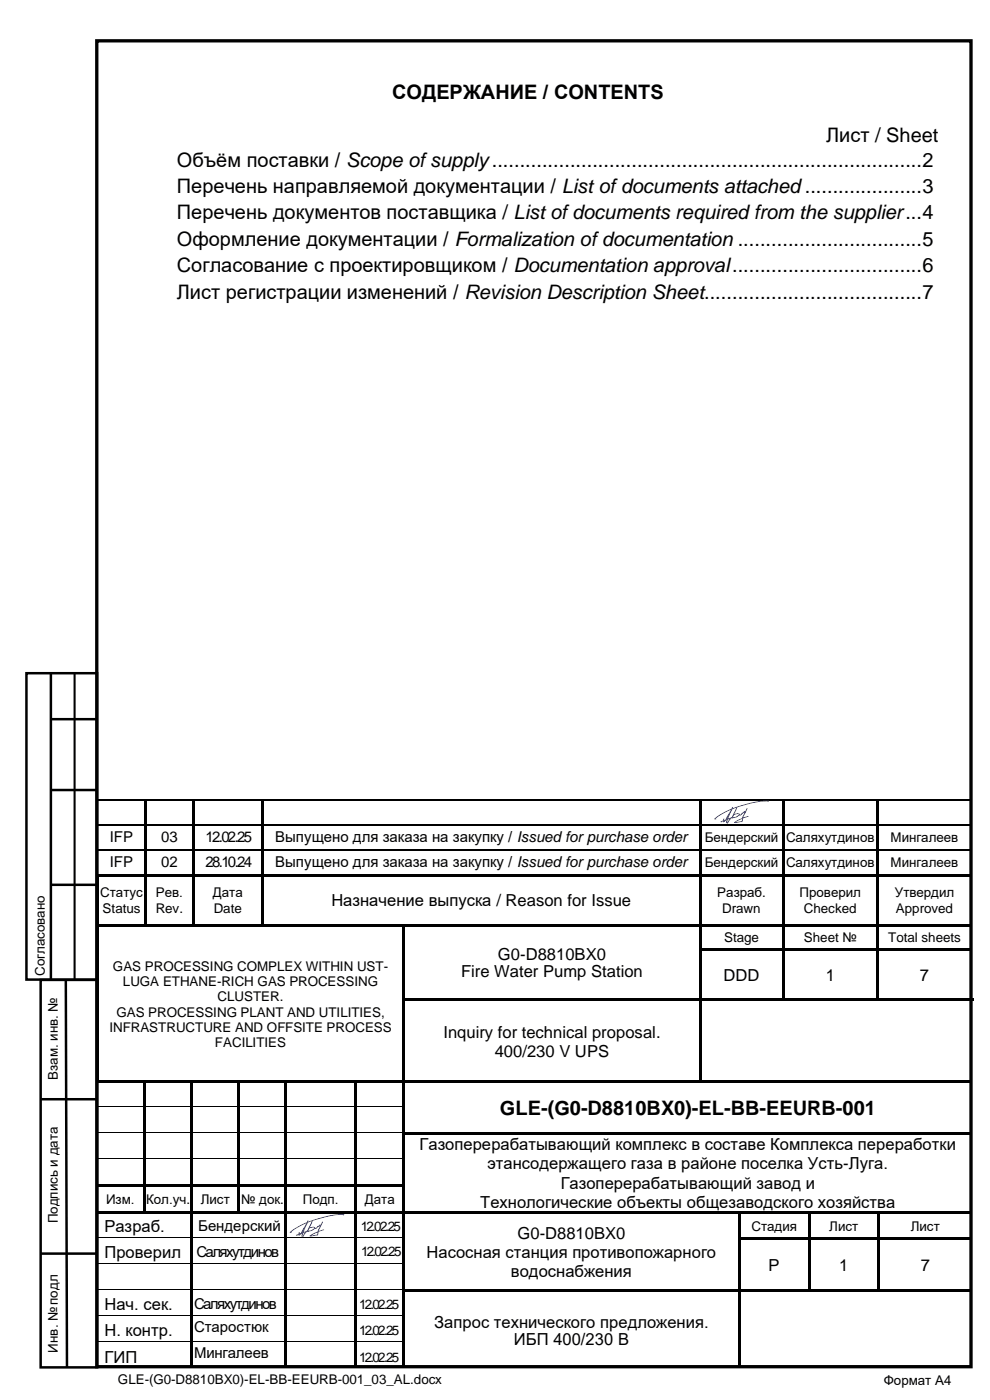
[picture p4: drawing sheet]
<svg xmlns="http://www.w3.org/2000/svg" width="210mm" height="297mm" viewBox="0 0 210 297" stroke-linecap="round" stroke-linejoin="round" font-family="sans-serif">
<path d="M20.5 8.7h185.5v281.2h-185.5z" fill="none" stroke="#000" stroke-width=".71" stroke-linecap="butt"/>
<path d="M5.6 142.8h15v65h-15zM10.7 152.6h10M10.8 142.8v65M10.7 167.6h10M10.8 187.7h10M8.6 207.9h12v82.2h-12zM14 207.8l.2 82.2M8.7 233.2h12M8.6 266h12" fill="none" stroke="#000" stroke-width=".53"/>
<path d="M15.8 142.8v65" fill="none" stroke="#000" stroke-width=".44"/>
<g fill="#000">
<path d="M20.7 229.2h9.7v.5h-9.7z" fill-rule="evenodd"/>
<path d="M30.4 229.7h.5z" fill-rule="evenodd"/>
<path d="M30.4 229.2h.5v.5h-.5z" fill-rule="evenodd"/>
<path d="M30.4 229.7h.5v5h-.5z" fill-rule="evenodd"/>
<path d="M30.4 234.7h.5v.6h-.5z" fill-rule="evenodd"/>
<path d="M30.9 229.2h9.5v.5h-9.5z" fill-rule="evenodd"/>
<path d="M40.4 229.7h.5z" fill-rule="evenodd"/>
<path d="M40.4 229.2h.5v.5h-.5z" fill-rule="evenodd"/>
<path d="M40.4 229.7h.5v5h-.5z" fill-rule="evenodd"/>
<path d="M40.4 234.7h.5v.6h-.5z" fill-rule="evenodd"/>
<path d="M40.9 229.2h9.5v.5h-9.5z" fill-rule="evenodd"/>
<path d="M50.4 229.7h.5z" fill-rule="evenodd"/>
<path d="M50.4 229.2h.5v.5h-.5z" fill-rule="evenodd"/>
<path d="M50.4 229.7h.5v5h-.5z" fill-rule="evenodd"/>
<path d="M50.4 234.7h.5v.6h-.5z" fill-rule="evenodd"/>
<path d="M50.9 229.2h9.5v.5h-9.5z" fill-rule="evenodd"/>
<path d="M60.4 229.7h.5z" fill-rule="evenodd"/>
<path d="M60.4 229.2h.5v.5h-.5z" fill-rule="evenodd"/>
<path d="M60.4 229.7h.5v5h-.5z" fill-rule="evenodd"/>
<path d="M60.4 234.7h.5v.6h-.5z" fill-rule="evenodd"/>
<path d="M60.9 229.2h14.3v.5h-14.3z" fill-rule="evenodd"/>
<path d="M75.2 229.7h.5z" fill-rule="evenodd"/>
<path d="M75.2 229.2h.5v.5h-.5z" fill-rule="evenodd"/>
<path d="M75.2 229.7h.5v5h-.5z" fill-rule="evenodd"/>
<path d="M75.2 234.7h.5v.6h-.5z" fill-rule="evenodd"/>
<path d="M75.7 229.2h9.7v.5h-9.7z" fill-rule="evenodd"/>
<path d="M85.4 229.7h.6z" fill-rule="evenodd"/>
<path d="M85.4 229.2h.6v.5h-.6z" fill-rule="evenodd"/>
<path d="M85.4 229.7h.6v5h-.6z" fill-rule="evenodd"/>
<path d="M85.4 234.7h.6v.6h-.6z" fill-rule="evenodd"/>
<path d="M86 229.2h120v.5h-120z" fill-rule="evenodd"/>
<path d="M20.7 251.3h9.7v.5h-9.7z" fill-rule="evenodd"/>
<path d="M20.7 257h9.7v.5h-9.7z" fill-rule="evenodd"/>
<path d="M30.4 235.3h.5v4.9h-.5z" fill-rule="evenodd"/>
<path d="M30.4 240.2h.5v.6h-.5z" fill-rule="evenodd"/>
<path d="M30.4 240.8h.5v5h-.5z" fill-rule="evenodd"/>
<path d="M30.4 245.8h.5v.5h-.5z" fill-rule="evenodd"/>
<path d="M30.4 246.3h.5v5h-.5z" fill-rule="evenodd"/>
<path d="M30.4 251.3h.5v.5h-.5z" fill-rule="evenodd"/>
<path d="M30.4 251.8h.5v5.2h-.5z" fill-rule="evenodd"/>
<path d="M30.4 257h.5v.5h-.5z" fill-rule="evenodd"/>
<path d="M30.9 251.3h9.5v.5h-9.5z" fill-rule="evenodd"/>
<path d="M30.9 257h9.5v.5h-9.5z" fill-rule="evenodd"/>
<path d="M40.4 235.3h.5v4.9h-.5z" fill-rule="evenodd"/>
<path d="M40.4 240.2h.5v.6h-.5z" fill-rule="evenodd"/>
<path d="M40.4 240.8h.5v5h-.5z" fill-rule="evenodd"/>
<path d="M40.4 245.8h.5v.5h-.5z" fill-rule="evenodd"/>
<path d="M40.4 246.3h.5v5h-.5z" fill-rule="evenodd"/>
<path d="M40.4 251.3h.5v.5h-.5z" fill-rule="evenodd"/>
<path d="M40.4 251.8h.5v5.2h-.5z" fill-rule="evenodd"/>
<path d="M40.4 257h.5v.5h-.5z" fill-rule="evenodd"/>
<path d="M40.9 251.3h9.5v.5h-9.5z" fill-rule="evenodd"/>
<path d="M40.9 257h9.5v.5h-9.5z" fill-rule="evenodd"/>
<path d="M50.4 235.3h.5v4.9h-.5z" fill-rule="evenodd"/>
<path d="M50.4 240.2h.5v.6h-.5z" fill-rule="evenodd"/>
<path d="M50.4 240.8h.5v5h-.5z" fill-rule="evenodd"/>
<path d="M50.4 245.8h.5v.5h-.5z" fill-rule="evenodd"/>
<path d="M50.4 246.3h.5v5h-.5z" fill-rule="evenodd"/>
<path d="M50.4 251.3h.5v.5h-.5z" fill-rule="evenodd"/>
<path d="M50.4 251.8h.5v5.2h-.5z" fill-rule="evenodd"/>
<path d="M50.4 257h.5v.5h-.5z" fill-rule="evenodd"/>
<path d="M50.9 251.3h9.5v.5h-9.5z" fill-rule="evenodd"/>
<path d="M50.9 257h9.5v.5h-9.5z" fill-rule="evenodd"/>
<path d="M60.4 235.3h.5v4.9h-.5z" fill-rule="evenodd"/>
<path d="M60.4 240.2h.5v.6h-.5z" fill-rule="evenodd"/>
<path d="M60.4 240.8h.5v5h-.5z" fill-rule="evenodd"/>
<path d="M60.4 245.8h.5v.5h-.5z" fill-rule="evenodd"/>
<path d="M60.4 246.3h.5v5h-.5z" fill-rule="evenodd"/>
<path d="M60.4 251.3h.5v.5h-.5z" fill-rule="evenodd"/>
<path d="M60.4 251.8h.5v5.2h-.5z" fill-rule="evenodd"/>
<path d="M60.4 257h.5v.5h-.5z" fill-rule="evenodd"/>
<path d="M60.9 251.3h14.3v.5h-14.3z" fill-rule="evenodd"/>
<path d="M60.9 257h14.3v.5h-14.3z" fill-rule="evenodd"/>
<path d="M75.2 235.3h.5v4.9h-.5z" fill-rule="evenodd"/>
<path d="M75.2 240.2h.5v.6h-.5z" fill-rule="evenodd"/>
<path d="M75.2 240.8h.5v5h-.5z" fill-rule="evenodd"/>
<path d="M75.2 245.8h.5v.5h-.5z" fill-rule="evenodd"/>
<path d="M75.2 246.3h.5v5h-.5z" fill-rule="evenodd"/>
<path d="M75.2 251.3h.5v.5h-.5z" fill-rule="evenodd"/>
<path d="M75.2 251.8h.5v5.2h-.5z" fill-rule="evenodd"/>
<path d="M75.2 257h.5v.5h-.5z" fill-rule="evenodd"/>
<path d="M75.7 251.3h9.7v.5h-9.7z" fill-rule="evenodd"/>
<path d="M75.7 257h9.7v.5h-9.7z" fill-rule="evenodd"/>
<path d="M85.4 235.3h.6v4.9h-.6z" fill-rule="evenodd"/>
<path d="M85.4 240.2h.6v.6h-.6z" fill-rule="evenodd"/>
<path d="M85.4 240.8h.6v5h-.6z" fill-rule="evenodd"/>
<path d="M85.4 245.8h.6v.5h-.6z" fill-rule="evenodd"/>
<path d="M85.4 246.3h.6v5h-.6z" fill-rule="evenodd"/>
<path d="M85.4 251.3h.6v.5h-.6z" fill-rule="evenodd"/>
<path d="M85.4 251.8h.6v5.2h-.6z" fill-rule="evenodd"/>
<path d="M85.4 257h.6v.5h-.6z" fill-rule="evenodd"/>
<path d="M86 240.2h120v.5h-120z" fill-rule="evenodd"/>
<path d="M86 257h70.6v.5h-70.6z" fill-rule="evenodd"/>
<path d="M156.6 257.5h.5z" fill-rule="evenodd"/>
<path d="M156.6 257h.5v.5h-.5z" fill-rule="evenodd"/>
<path d="M157.1 257h14.3v.5h-14.3z" fill-rule="evenodd"/>
<path d="M171.4 257.5h.5z" fill-rule="evenodd"/>
<path d="M171.4 257h.5v.5h-.5z" fill-rule="evenodd"/>
<path d="M171.9 257h14.2v.5h-14.2z" fill-rule="evenodd"/>
<path d="M186.1 257.5h.5z" fill-rule="evenodd"/>
<path d="M186.1 257h.5v.5h-.5z" fill-rule="evenodd"/>
<path d="M186.6 257h19.4v.5h-19.4z" fill-rule="evenodd"/>
<path d="M40.4 257.5h.5v5h-.5z" fill-rule="evenodd"/>
<path d="M40.4 262.5h.5v.6h-.5z" fill-rule="evenodd"/>
<path d="M40.4 263.1h.5v4.9h-.5z" fill-rule="evenodd"/>
<path d="M40.4 268h.5v.6h-.5z" fill-rule="evenodd"/>
<path d="M40.4 268.6h.5v4.9h-.5z" fill-rule="evenodd"/>
<path d="M40.4 273.5h.5v.6h-.5z" fill-rule="evenodd"/>
<path d="M40.4 274.1h.5v5h-.5z" fill-rule="evenodd"/>
<path d="M40.4 279.1h.5v.5h-.5z" fill-rule="evenodd"/>
<path d="M60.4 257.5h.5v5h-.5z" fill-rule="evenodd"/>
<path d="M60.4 262.5h.5v.6h-.5z" fill-rule="evenodd"/>
<path d="M60.4 263.1h.5v4.9h-.5z" fill-rule="evenodd"/>
<path d="M60.4 268h.5v.6h-.5z" fill-rule="evenodd"/>
<path d="M60.4 268.6h.5v4.9h-.5z" fill-rule="evenodd"/>
<path d="M60.4 273.5h.5v.6h-.5z" fill-rule="evenodd"/>
<path d="M60.4 274.1h.5v5h-.5z" fill-rule="evenodd"/>
<path d="M60.4 279.1h.5v.5h-.5z" fill-rule="evenodd"/>
<path d="M75.2 257.5h.5v5h-.5z" fill-rule="evenodd"/>
<path d="M75.2 262.5h.5v.6h-.5z" fill-rule="evenodd"/>
<path d="M75.2 263.1h.5v4.9h-.5z" fill-rule="evenodd"/>
<path d="M75.2 268h.5v.6h-.5z" fill-rule="evenodd"/>
<path d="M75.2 268.6h.5v4.9h-.5z" fill-rule="evenodd"/>
<path d="M75.2 273.5h.5v.6h-.5z" fill-rule="evenodd"/>
<path d="M75.2 274.1h.5v5h-.5z" fill-rule="evenodd"/>
<path d="M75.2 279.1h.5v.5h-.5z" fill-rule="evenodd"/>
<path d="M85.4 257.5h.6v5h-.6z" fill-rule="evenodd"/>
<path d="M85.4 262.5h.6v.6h-.6z" fill-rule="evenodd"/>
<path d="M85.4 263.1h.6v4.9h-.6z" fill-rule="evenodd"/>
<path d="M85.4 268h.6v.6h-.6z" fill-rule="evenodd"/>
<path d="M85.4 268.6h.6v4.9h-.6z" fill-rule="evenodd"/>
<path d="M85.4 273.5h.6v.6h-.6z" fill-rule="evenodd"/>
<path d="M85.4 274.1h.6v5h-.6z" fill-rule="evenodd"/>
<path d="M85.4 279.1h.6v.5h-.6z" fill-rule="evenodd"/>
<path d="M86 273.5h70.6v.6h-70.6z" fill-rule="evenodd"/>
<path d="M156.6 257.5h.5v5h-.5z" fill-rule="evenodd"/>
<path d="M156.6 262.5h.5v.6h-.5z" fill-rule="evenodd"/>
<path d="M156.6 263.1h.5v4.9h-.5z" fill-rule="evenodd"/>
<path d="M156.6 268h.5v.6h-.5z" fill-rule="evenodd"/>
<path d="M156.6 268.6h.5v4.9h-.5z" fill-rule="evenodd"/>
<path d="M156.6 273.5h.5v.6h-.5z" fill-rule="evenodd"/>
<path d="M156.6 274.1h.5v5h-.5z" fill-rule="evenodd"/>
<path d="M156.6 279.1h.5v.5h-.5z" fill-rule="evenodd"/>
<path d="M157.1 262.5h14.3v.5h-14.3z" fill-rule="evenodd"/>
<path d="M157.1 273.5h14.3v.6h-14.3z" fill-rule="evenodd"/>
<path d="M171.4 257.5h.5v5h-.5z" fill-rule="evenodd"/>
<path d="M171.4 262.5h.5v.6h-.5z" fill-rule="evenodd"/>
<path d="M171.4 263.1h.5v4.9h-.5z" fill-rule="evenodd"/>
<path d="M171.4 268h.5v.6h-.5z" fill-rule="evenodd"/>
<path d="M171.4 268.6h.5v4.9h-.5z" fill-rule="evenodd"/>
<path d="M171.4 273.5h.5v.6h-.5z" fill-rule="evenodd"/>
<path d="M171.9 262.5h14.2v.5h-14.2z" fill-rule="evenodd"/>
<path d="M171.9 273.5h14.2v.6h-14.2z" fill-rule="evenodd"/>
<path d="M186.1 257.5h.5v5h-.5z" fill-rule="evenodd"/>
<path d="M186.1 262.5h.5v.6h-.5z" fill-rule="evenodd"/>
<path d="M186.1 263.1h.5v4.9h-.5z" fill-rule="evenodd"/>
<path d="M186.1 268h.5v.6h-.5z" fill-rule="evenodd"/>
<path d="M186.1 268.6h.5v4.9h-.5z" fill-rule="evenodd"/>
<path d="M186.1 273.5h.5v.6h-.5z" fill-rule="evenodd"/>
<path d="M186.6 262.5h19.4v.5h-19.4z" fill-rule="evenodd"/>
<path d="M186.6 273.5h19.4v.6h-19.4z" fill-rule="evenodd"/>
<path d="M40.4 279.6h.5v5h-.5z" fill-rule="evenodd"/>
<path d="M40.4 284.6h.5v.6h-.5z" fill-rule="evenodd"/>
<path d="M40.4 285.2h.5v4.6h-.5z" fill-rule="evenodd"/>
<path d="M60.4 279.6h.5v5h-.5z" fill-rule="evenodd"/>
<path d="M60.4 284.6h.5v.6h-.5z" fill-rule="evenodd"/>
<path d="M60.4 285.2h.5v4.6h-.5z" fill-rule="evenodd"/>
<path d="M75.2 279.6h.5v5h-.5z" fill-rule="evenodd"/>
<path d="M75.2 284.6h.5v.6h-.5z" fill-rule="evenodd"/>
<path d="M75.2 285.2h.5v4.6h-.5z" fill-rule="evenodd"/>
<path d="M85.4 279.6h.6v5h-.6z" fill-rule="evenodd"/>
<path d="M85.4 284.6h.6v.6h-.6z" fill-rule="evenodd"/>
<path d="M85.4 285.2h.6v4.6h-.6z" fill-rule="evenodd"/>
<path d="M156.6 279.6h.5v5h-.5z" fill-rule="evenodd"/>
<path d="M156.6 284.6h.5v.6h-.5z" fill-rule="evenodd"/>
<path d="M156.6 285.2h.5v4.6h-.5z" fill-rule="evenodd"/>
</g>
<g fill="none" stroke="#000" stroke-width=".21">
<path d="M20.7 234.8h9.7M30.9 234.8h9.5M40.9 234.8h9.5M50.9 234.8h9.5M60.9 234.8h14.3M75.7 234.8h9.7M20.7 240.3h9.7M20.7 245.9h9.7M30.9 240.3h9.5M30.9 245.9h9.5M40.9 240.3h9.5M40.9 245.9h9.5"/>
<path d="M50.9 240.3h9.5M50.9 245.9h9.5M60.9 240.3h14.3M60.9 245.9h14.3M75.7 240.3h9.7M75.7 245.9h9.7M20.7 262.6h19.7M20.7 268.1h19.7M20.7 273.6h19.7M20.7 279.2h19.7M40.9 262.6h19.5M40.9 268.1h19.5"/>
<path d="M40.9 273.6h19.5M40.9 279.2h19.5M60.9 262.6h14.3M60.9 268.1h14.3M60.9 273.6h14.3M60.9 279.2h14.3M75.7 262.6h9.7M75.7 268.1h9.7M75.7 273.6h9.7M75.7 279.2h9.7M20.7 284.7h19.7M40.9 284.7h19.5"/>
<path d="M60.9 284.7h14.3M75.7 284.7h9.7"/>
</g>
<path d="M62 260.9l.2-.1zM64.4 261l-.3 .5zM65.7 262.2l.1-.1z" fill-rule="evenodd" fill="#9a9cfa"/>
<path d="M61.5 261.4l.1 .2 .3-.1-.1-.1 .8-.6 2.4-1.3-1.2 2.1-.3 .1 .1-.3h-.1l-.2 .4-.5 .3h.3l.2-.1 .2 .2 .6-.5-.1 .6h.1l.1-.1a.6 .6 0 0 1 .5-.8l-.5 1 1-1.1 1-.2 1.7-.9-.4 .8a.88 .88 0 0 1-1 .6l-.8 .6 .2 .1 1.5-.2a1.22 1.22 0 0 1 1.3-1.1l-.1-.2-1 .4 .8-2-.3 .6h-.3l-.8 .8-.5-.4-.8 .2 .6-1.4 3.5-1 1.4-.2 1.5-.1 .1 .1 .2-.1-.3-.1a21.3 21.3 0 0 0-6.1 1.1l-1.2 .5v-.2l-.1-.1-.2 .4-2.4 1.2zM65.3 259.4l-.9 2 .8-.4 .9-1.9zM65.7 260.6l-.3 .5 .6-.1 .7-.5zM64.4 261l-.3 .5zM66 262.2l1.3-.2 .1-.5z" fill-rule="evenodd" fill="#0808f0"/>
<g fill="none" stroke="#000" stroke-width=".25">
<path d="M20.6 169.7h10.1M20.6 174.9h10.1M30.9 169.7h9.9M31.2 174.9h9.6M41 169.7h14.4M41.3 174.9h14.1M55.6 169.7h92.7M55.9 174.9h92.4M148.6 169.7h17.3M148.8 174.9h17.1M166.1 169.7h19.8M166.4 174.9h19.5"/>
<path d="M186.1 169.7h20.1M186.4 174.9h19.8M20.6 180.2h10.1M31.2 180.2h9.6M41.3 180.2h14.1M55.9 180.2h92.4M148.8 180.2h17.1M166.4 180.2h19.5M186.4 180.2h19.8"/>
</g>
<g fill="#000">
<path d="M30.7 169.5h.2v.3h-.2z" fill-rule="evenodd"/>
<path d="M30.7 169.8h.5v5h-.5z" fill-rule="evenodd"/>
<path d="M30.7 174.8h.5v.3h-.5z" fill-rule="evenodd"/>
<path d="M40.8 169.5h.2v.3h-.2z" fill-rule="evenodd"/>
<path d="M40.8 169.8h.5v5h-.5z" fill-rule="evenodd"/>
<path d="M40.8 174.8h.5v.3h-.5z" fill-rule="evenodd"/>
<path d="M55.4 169.5h.2v.3h-.2z" fill-rule="evenodd"/>
<path d="M55.4 169.8h.5v5h-.5z" fill-rule="evenodd"/>
<path d="M55.4 174.8h.5v.3h-.5z" fill-rule="evenodd"/>
<path d="M148.3 169.5h.3v.3h-.3z" fill-rule="evenodd"/>
<path d="M148.3 169.8h.5v5h-.5z" fill-rule="evenodd"/>
<path d="M148.3 174.8h.5v.3h-.5z" fill-rule="evenodd"/>
<path d="M165.9 169.5h.2v.3h-.2z" fill-rule="evenodd"/>
<path d="M165.9 169.8h.5v5h-.5z" fill-rule="evenodd"/>
<path d="M165.9 174.8h.5v.3h-.5z" fill-rule="evenodd"/>
<path d="M185.9 169.5h.2v.3h-.2z" fill-rule="evenodd"/>
<path d="M185.9 169.8h.5v5h-.5z" fill-rule="evenodd"/>
<path d="M185.9 174.8h.5v.3h-.5z" fill-rule="evenodd"/>
<path d="M20.6 185.4h.3v.6h-.3z" fill-rule="evenodd"/>
<path d="M20.6 185.4h.3v.5h-.3z" fill-rule="evenodd"/>
<path d="M20.6 196h.3v.5h-.3z" fill-rule="evenodd"/>
<path d="M20.9 185.4h.5v.5h-.5z" fill-rule="evenodd"/>
<path d="M20.9 196h9.8v.5h-9.8z" fill-rule="evenodd"/>
<path d="M21.4 185.4h9.3v.5h-9.3z" fill-rule="evenodd"/>
<path d="M30.7 175.1h.5v5h-.5z" fill-rule="evenodd"/>
<path d="M30.7 180.1h.5v.3h-.5z" fill-rule="evenodd"/>
<path d="M30.7 180.4h.5v5h-.5z" fill-rule="evenodd"/>
<path d="M30.7 185.4h.5v.6h-.5z" fill-rule="evenodd"/>
<path d="M30.7 186h.5v10h-.5z" fill-rule="evenodd"/>
<path d="M30.7 196h.5v.5h-.5z" fill-rule="evenodd"/>
<path d="M31.2 185.4h9.6v.5h-9.6z" fill-rule="evenodd"/>
<path d="M31.2 196h9.6v.5h-9.6z" fill-rule="evenodd"/>
<path d="M40.8 175.1h.5v5h-.5z" fill-rule="evenodd"/>
<path d="M40.8 180.1h.5v.3h-.5z" fill-rule="evenodd"/>
<path d="M40.8 180.4h.5v5h-.5z" fill-rule="evenodd"/>
<path d="M40.8 185.4h.5v.6h-.5z" fill-rule="evenodd"/>
<path d="M40.8 186h.5v10h-.5z" fill-rule="evenodd"/>
<path d="M40.8 196h.5v.5h-.5z" fill-rule="evenodd"/>
<path d="M41.3 185.4h14.1v.5h-14.1z" fill-rule="evenodd"/>
<path d="M41.3 196h14.1v.5h-14.1z" fill-rule="evenodd"/>
<path d="M55.4 175.1h.5v5h-.5z" fill-rule="evenodd"/>
<path d="M55.4 180.1h.5v.3h-.5z" fill-rule="evenodd"/>
<path d="M55.4 180.4h.5v5h-.5z" fill-rule="evenodd"/>
<path d="M55.4 185.4h.5v.6h-.5z" fill-rule="evenodd"/>
<path d="M55.4 186h.5v10h-.5z" fill-rule="evenodd"/>
<path d="M55.4 196h.5v.5h-.5z" fill-rule="evenodd"/>
<path d="M55.9 185.4h92.4v.5h-92.4z" fill-rule="evenodd"/>
<path d="M55.9 196h29.5v.5h-29.5z" fill-rule="evenodd"/>
<path d="M85.4 196.5h.5z" fill-rule="evenodd"/>
<path d="M85.4 196h.5v.5h-.5z" fill-rule="evenodd"/>
<path d="M85.9 196h62.4v.5h-62.4z" fill-rule="evenodd"/>
<path d="M148.3 175.1h.5v5h-.5z" fill-rule="evenodd"/>
<path d="M148.3 180.1h.5v.3h-.5z" fill-rule="evenodd"/>
<path d="M148.3 180.4h.5v5h-.5z" fill-rule="evenodd"/>
<path d="M148.3 185.4h.5v.6h-.5z" fill-rule="evenodd"/>
<path d="M148.3 186h.5v10h-.5z" fill-rule="evenodd"/>
<path d="M148.3 196h.5v.5h-.5z" fill-rule="evenodd"/>
<path d="M148.8 185.4h17.1v.5h-17.1z" fill-rule="evenodd"/>
<path d="M148.8 196h17.1v.5h-17.1z" fill-rule="evenodd"/>
<path d="M165.9 175.1h.5v5h-.5z" fill-rule="evenodd"/>
<path d="M165.9 180.1h.5v.3h-.5z" fill-rule="evenodd"/>
<path d="M165.9 180.4h.5v5h-.5z" fill-rule="evenodd"/>
<path d="M165.9 185.4h.5v.6h-.5z" fill-rule="evenodd"/>
<path d="M165.9 186h.5v10h-.5z" fill-rule="evenodd"/>
<path d="M165.9 196h.5v.5h-.5z" fill-rule="evenodd"/>
<path d="M166.4 185.4h19.5v.5h-19.5z" fill-rule="evenodd"/>
<path d="M166.4 196h19.5v.5h-19.5z" fill-rule="evenodd"/>
<path d="M185.9 175.1h.5v5h-.5z" fill-rule="evenodd"/>
<path d="M185.9 180.1h.5v.3h-.5z" fill-rule="evenodd"/>
<path d="M185.9 180.4h.5v5h-.5z" fill-rule="evenodd"/>
<path d="M185.9 185.4h.5v.6h-.5z" fill-rule="evenodd"/>
<path d="M185.9 186h.5v10h-.5z" fill-rule="evenodd"/>
<path d="M185.9 196h.5v.5h-.5z" fill-rule="evenodd"/>
<path d="M186.4 185.4h19.8v.5h-19.8z" fill-rule="evenodd"/>
<path d="M186.4 196h19.8v.5h-19.8z" fill-rule="evenodd"/>
<path d="M20.6 201.3h.3v.5h-.3z" fill-rule="evenodd"/>
<path d="M20.6 211.9h.3v.5h-.3z" fill-rule="evenodd"/>
<path d="M85.4 196.5h.5v4.8h-.5z" fill-rule="evenodd"/>
<path d="M85.4 201.3h.5v.5h-.5z" fill-rule="evenodd"/>
<path d="M85.4 201.8h.5v10.1h-.5z" fill-rule="evenodd"/>
<path d="M85.4 211.9h.5v.5h-.5z" fill-rule="evenodd"/>
<path d="M85.9 211.9h62.4v.5h-62.4z" fill-rule="evenodd"/>
<path d="M148.3 196.5h.5v4.8h-.5z" fill-rule="evenodd"/>
<path d="M148.3 201.3h.5v.5h-.5z" fill-rule="evenodd"/>
<path d="M148.3 201.8h.5v10.1h-.5z" fill-rule="evenodd"/>
<path d="M148.3 211.9h.5v.5h-.5z" fill-rule="evenodd"/>
<path d="M148.8 201.3h17.1v.5h-17.1z" fill-rule="evenodd"/>
<path d="M148.8 211.9h17.1v.5h-17.1z" fill-rule="evenodd"/>
<path d="M165.9 196.5h.5v4.8h-.5z" fill-rule="evenodd"/>
<path d="M165.9 201.3h.5v.5h-.5z" fill-rule="evenodd"/>
<path d="M165.9 201.8h.5v10.1h-.5z" fill-rule="evenodd"/>
<path d="M165.9 211.9h.5v.5h-.5z" fill-rule="evenodd"/>
<path d="M166.4 201.3h19.5v.5h-19.5z" fill-rule="evenodd"/>
<path d="M166.4 211.9h19.5v.5h-19.5z" fill-rule="evenodd"/>
<path d="M185.9 196.5h.5v4.8h-.5z" fill-rule="evenodd"/>
<path d="M185.9 201.3h.5v.5h-.5z" fill-rule="evenodd"/>
<path d="M185.9 201.8h.5v10.1h-.5z" fill-rule="evenodd"/>
<path d="M185.9 211.9h.5v.5h-.5z" fill-rule="evenodd"/>
<path d="M186.4 201.3h19.8v.5h-19.8z" fill-rule="evenodd"/>
<path d="M186.4 211.9h19.3v.5h-19.3z" fill-rule="evenodd"/>
<path d="M205.7 211.9h.5v.5h-.5z" fill-rule="evenodd"/>
<path d="M206 211.9h.5v.5h-.5z" fill-rule="evenodd"/>
<path d="M85.4 212.4h.5v17.1h-.5z" fill-rule="evenodd"/>
<path d="M148.3 212.4h.5v17.1h-.5z" fill-rule="evenodd"/>
</g>
<path d="M20.7 186v10M20.7 196.5v4.8M20.7 201.8v10.1M20.7 212.4v17.1" fill="none" stroke="#000" stroke-width=".31"/>
<path d="M152.1 173.2l.1-.1zM154.4 173.3l-.2 .5zM155.7 174.5l.1-.1z" fill-rule="evenodd" fill="#9a9cfa"/>
<path d="M151.6 173.7v.1h.3l-.1-.1 .8-.6 2.5-1.3-1.2 2.1-.3 .1 .1-.3h-.2l-.1 .4-.6 .3h.4l.2-.2 .1 .2 .6-.4-.1 .6h.2v-.1a.6 .6 0 0 1 .6-.8l-.6 1 1-1.1 1-.2 1.7-1-.4 .8a.88 .88 0 0 1-.9 .7l-.9 .6 .3 .1 1.5-.2a1.22 1.22 0 0 1 1.3-1.1l-.1-.2-1 .3 .8-1.9-.4 .6h-.2l-.9 .8-.5-.4-.7 .2 .6-1.4 3.5-1 1.4-.2 1.5-.1 .1 .1 .2-.1-.3-.2a21.3 21.3 0 0 0-6.1 1.2l-1.2 .5v-.3h-.2l-.1 .4-2.4 1.2zM155.4 171.7l-.9 2 .8-.4 .9-1.9zM155.7 172.9l-.2 .5 .5-.1 .7-.6zM154.4 173.3l-.2 .5zM156 174.4l1.3-.2 .1-.5z" fill-rule="evenodd" fill="#0808f0"/>
<g font-size="4.2">
<text x="83.2" y="21">СОДЕРЖАНИЕ / CONTENTS</text>
<text x="37.5" y="35.4">Объём поставки / Scope ofsupply.............................................................................2</text>
<text x="175.3" y="30.1">Лист / Sheet</text>
<text x="37.5" y="40.9">Перечень направляемой документации / List ofdocuments attached.....................3</text>
<text x="37.5" y="46.5">Перечень документов поставщика / List of documents required from the supplier...4</text>
<text x="37.5" y="52.1">Оформление документации / Formalization of documentation .................................5</text>
<text x="37.5" y="57.7">Согласование с проектировщиком / Documentation approval..................................6</text>
<text x="37.5" y="63.3">Лист регистрации изменений / Revision Description Sheet.......................................7</text>
<text x="106.1" y="236.5">GLE-(G0-D8810BX0)-EL-BB-EEURB-001</text>
</g>
<g font-size="3.5">
<text x="70.3" y="192.2">Назначение выпуска / Reason for Issue</text>
<text x="105.6" y="203.7">G0-D8810BX0</text>
<text x="97.8" y="207.3">Fire Water Pump Station</text>
<text x="153.5" y="208.1">DDD</text>
<text x="175.2" y="208.1">1</text>
<text x="195.1" y="208.1">7</text>
<text x="94.1" y="220.2">Inquiry for technical proposal.</text>
<text x="105" y="224.3">400/230 V UPS</text>
<text x="89" y="244">Газоперерабатывающий комплекс в составе Комплекса переработки</text>
<text x="103.4" y="248.1">этансодержащего газа в районе поселка Усть-Луга.</text>
<text x="101.9" y="256.2">Технологические объекты общезаводского хозяйства</text>
<text x="118.9" y="252.2">Газоперерабатывающий завод и</text>
<text x="22.1" y="261.3">Разраб.</text>
<text x="109.8" y="262.8">G0-D8810BX0</text>
<text x="22.1" y="266.8">Проверил</text>
<text x="90.5" y="266.8">Насосная станция противопожарного</text>
<text x="163.1" y="269.6">Р</text>
<text x="178" y="269.6">1</text>
<text x="195.3" y="269.6">7</text>
<text x="108.4" y="270.9">водоснабжения</text>
<text x="22.1" y="277.9">Нач. сек.</text>
<text x="92.1" y="281.6">Запрос технического предложения.</text>
<text x="22.1" y="283.4">Н. контр.</text>
<text x="109" y="285.3">ИБП 400/230 В</text>
<text x="22.1" y="289.1">ГИП</text>
</g>
<g font-size="3.2">
<text x="23.3" y="178.7">IFP</text>
<text x="34.2" y="178.7">03</text>
<text x="43.6" y="178.7">12.02.25</text>
<text x="58.4" y="178.7">Выпущено для заказа на закупку / Issued for purchase order</text>
<text x="23.3" y="184">IFP</text>
<text x="34.2" y="184">02</text>
<text x="43.6" y="184">28.10.24</text>
<text x="58.4" y="184">Выпущено для заказа на закупку / Issued for purchase order</text>
<text x="42" y="261.1">Бендерский</text>
<text x="41.7" y="266.7">Саляхутдинов</text>
<text x="41.2" y="277.7">Саляхутдинов</text>
<text x="41.2" y="282.6">Старостюк</text>
<text x="41.2" y="288.1">Мингалеев</text>
</g>
<g font-size="2.8">
<text x="149.5" y="178.6">Бендерский</text>
<text x="166.7" y="178.6">Саляхутдинов</text>
<text x="188.9" y="178.6">Мингалеев</text>
<text x="149.5" y="183.9">Бендерский</text>
<text x="166.7" y="183.9">Саляхутдинов</text>
<text x="188.9" y="183.9">Мингалеев</text>
<text x="21.3" y="190.4">Статус</text>
<text x="33.1" y="190.4">Рев.</text>
<text x="45.2" y="190.4">Дата</text>
<text x="152.2" y="190.4">Разраб.</text>
<text x="169.6" y="190.4">Проверил</text>
<text x="189.8" y="190.4">Утвердил</text>
<text x="21.8" y="193.6">Status</text>
<text x="33" y="193.6">Rev.</text>
<text x="45.3" y="193.6">Date</text>
<text x="153.2" y="193.6">Drawn</text>
<text x="170.6" y="193.6">Checked</text>
<text x="190.1" y="193.6">Approved</text>
<text x="153.6" y="199.9">Stage</text>
<text x="170.6" y="199.9">Sheet №</text>
<text x="188.4" y="199.9">Total sheets</text>
<text x="9.5" y="207" transform="rotate(-90 9.5 207)">Согласовано</text>
<text x="24" y="205.9">GAS PROCESSING COMPLEX WITHIN UST-</text>
<text x="26.1" y="209.2">LUGA ETHANE-RICH GAS PROCESSING</text>
<text x="24.7" y="215.7">GAS PROCESSING PLANT AND UTILITIES,</text>
<text x="46.2" y="212.4">CLUSTER.</text>
<text x="23.2" y="218.9">INFRASTRUCTURE AND OFFSITE PROCESS</text>
<text x="45.6" y="222.2">FACILITIES</text>
<text x="12.2" y="229.1" transform="rotate(-90 12.2 229.1)">Взам. инв. №</text>
<text x="22.5" y="255.4">Изм.</text>
<text x="31" y="255.4">Кол.уч.</text>
<text x="42.6" y="255.4">Лист</text>
<text x="51.1" y="255.4">№ док.</text>
<text x="64.2" y="255.4">Подп.</text>
<text x="77.4" y="255.4">Дата</text>
<text x="12.2" y="259.5" transform="rotate(-90 12.2 259.5)">Подпись и дата</text>
<text x="76.5" y="261.1">12.02.25</text>
<text x="159.4" y="261.1">Стадия</text>
<text x="175.9" y="261.1">Лист</text>
<text x="193.2" y="261.1">Лист</text>
<text x="76.6" y="266.6">12.02.25</text>
<text x="76.2" y="277.6">12.02.25</text>
<text x="12.2" y="286.9" transform="rotate(-90 12.2 286.9)">Инв. № подл</text>
<text x="76.2" y="283.1">12.02.25</text>
<text x="25" y="293.6">GLE-(G0-D8810BX0)-EL-BB-EEURB-001_03_AL.docx</text>
<text x="76.2" y="288.9">12.02.25</text>
<text x="187.5" y="293.8">Формат А4</text>
</g>
</svg>
